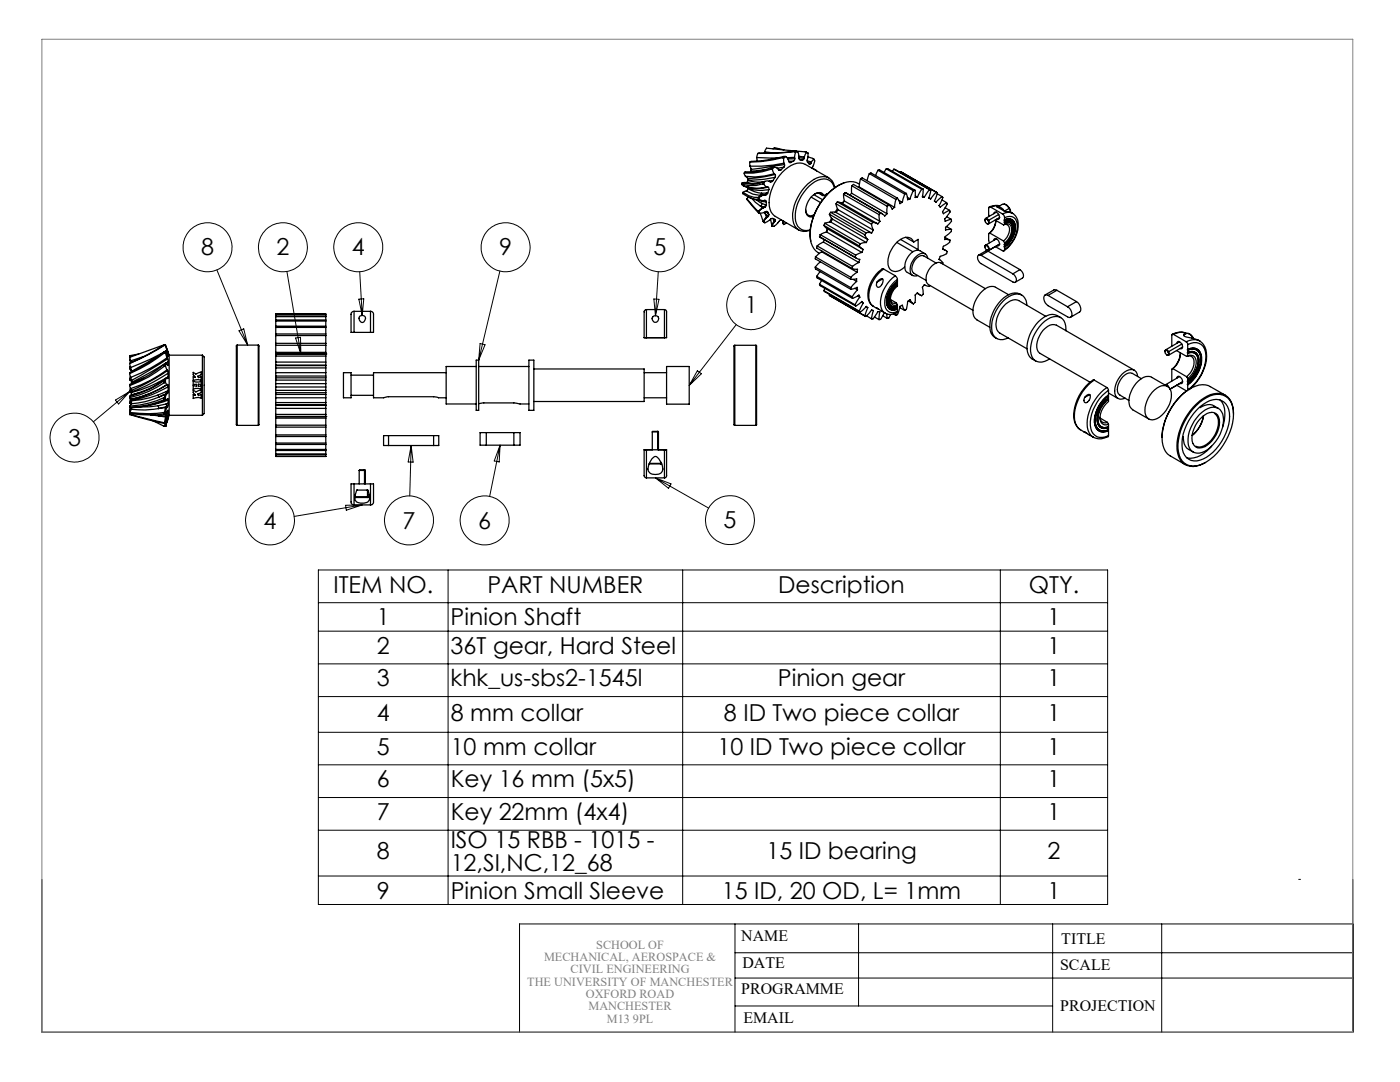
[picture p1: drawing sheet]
<svg xmlns="http://www.w3.org/2000/svg" width="279mm" height="216mm" viewBox="0 0 279 216" stroke-linecap="round" stroke-linejoin="round" font-family="sans-serif">
<g fill="none" stroke="#000" stroke-width=".2">
<path d="M43.3 53.9l6.1 15M57.3 54.2l2.7 16.4M71.6 59.7l1-.1-.3 3.3zM71.8 54.2l.5 8.7M99.8 54.1l-4.3 17.8M130.5 59.7h1l-.7 3.3zM131.4 54.2l-.6 8.8M23 79.8l2.9-1.7-2.2 2.5zM25.9 78.1l-7.3 6.1M47.7 66l.9-.4 .8 3.3zM59 67.5l1-.2v3.3zM95.8 68.5l1 .3-1.3 3.1z"/>
<path d="M139.2 74l.8 .6-2.5 2.3zM146.9 64.8l-9.4 12.1M82.1 88.9l-.3 10.1M82.1 88.9l.3 3.3h-.9zM99.8 88.8l-2.1 10.3M99.8 88.8l-.2 3.4-1-.2zM130.8 95.4l10.6 6M130.8 95.4l3.1 1.2-.5 .8zM63.5 113.7h157.6v66.8h-157.6zM69 100.8h3.3l-3.2 1zM72.3 100.8l-13.6 2.2M89.4 113.7v66.8"/>
<path d="M136.2 113.7v66.8M199.6 113.7v66.8M63.5 125.9h157.6M63.5 132.5h157.6M63.5 139h157.6M63.5 120.3h157.6M63.5 146.1h157.6M63.5 152.6h157.6M63.5 159.1h157.6M8.4 175.5v30.5h261.6v-30.5M63.5 165.7h157.6M63.5 174.8h157.6"/>
<path d="M259.2 175.5h.3M146.7 190.1h123.3M146.7 195.2h123.3M146.7 184.4v21.6M171.3 184.4v16.3M210.1 184.4v21.6M231.8 184.4v21.6M270 184.4h-166.3v21.6M146.7 200.7h63.4"/>
<circle cx="41.4" cy="49.3" r="4.9"/>
<circle cx="56.5" cy="49.3" r="4.9"/>
<circle cx="71.5" cy="49.3" r="4.9"/>
<circle cx="100.9" cy="49.3" r="4.9"/>
<circle cx="131.7" cy="49.3" r="4.9"/>
<circle cx="149.9" cy="60.9" r="4.9"/>
<circle cx="14.9" cy="87.3" r="4.9"/>
<circle cx="53.9" cy="103.8" r="4.9"/>
<circle cx="81.6" cy="103.8" r="4.9"/>
<circle cx="96.7" cy="103.8" r="4.9"/>
<circle cx="145.7" cy="103.8" r="4.9"/>
</g>
<path d="M8.4 7.8h261.6v198.2h-261.6z" fill="none" stroke="#808080" stroke-width=".2"/>
<g fill="none" stroke="#000" stroke-width=".25">
<path d="M148 36.7l.4 .4 1 .3M148.1 36.5l-.1 .2M148.3 38.4l-.1 .1a4.6 4.6 0 0 0 3.1 1.3M148.3 38.4l1.1 .7 1.1 .3h.8M148.5 37.1l1.6 .4 1.5 .1 1.4-.3M148.5 34.5l.3 .7M148.7 36.4a5.6 5.6 0 0 0 3 .1M148.8 35.2l.4 .4M148.8 36.4l-.7 .1M148.8 36.4l1.6 .3M148.9 38.1l-.6 .3M148.9 38.1l1.3 .6 1.5 .3"/>
<path d="M149 39.7l.4-.4a5.9 5.9 0 0 0 2.8 .7M149 39.7l2.3 2.5M149 39.7l2.4 2.8M149.2 35.6l.1 .3M149.2 37.4l.1 .1M149.3 35.9v.1M149.3 37.5a6.8 6.8 0 0 0 4.2 .3M149.3 37.6l1.3 .6 1.4 .4M149.3 37.5v.1M149.3 36l-.2 .3-.3 .1M149.3 37.6l-.1 .3-.3 .2M149.3 36l1.3 .3h1.8"/>
<path d="M149.4 37.4l.3 .1M149.4 37.4l.4 .1M149.5 37.4l.4 .1M149.6 32.3l.1 .9M149.7 33.2l.2 .6M149.9 34.1l-.1 .2M149.9 33.8v.3M150.1 39.6l.6 .8 1.1 .7M151 39.9l1 .7M151 31.4l4.3 .1M151 31.4v.8M151.2 36.6h.1"/>
<path d="M151.2 30.6l-.2 .8M151.3 39.8h.2M151.3 39.4v.4M151.4 39.4h-.1M151.5 39.8l.8 .2h.4l.2 .3M151.6 39.3l-.1 .5M151.6 39.3l-.2 .1M151.7 39h.1M151.8 39h.4M152 38.6l-.1 .2-.2 .2M152.2 36.7l-1.3 .3h-1.4l-1.5-.3M152.2 39l-.8 .4"/>
<path d="M152.2 36.7h.2M152.3 38.9l-.6 .1M152.3 38.9l-.1 .1M152.3 38.9l-.4 .1M152.3 36.3l-.1 .4M152.3 36.3l-1.2 .4h-1.5l-1.5-.2M152.4 36.7l.6 .6M152.5 38.9l-.9 .4M152.5 38.9h-.1M152.6 30.3l.4-.7 7.7 .7M152.6 30.3l-.1 .3M152.6 30.3l1.7 .2"/>
<path d="M152.6 36.2l-.2 .5M152.6 36.2l.6-.1 .6 .2M152.6 36.2l-.3 .1M152.6 33.9l-2.7 .2M153 38.5l-.1 .3-.2 .1M153 38.5h.2M153 38.5l-1 .1M153 37.3l.3 .1M153.2 38.5l-.3 .4h-.4M153.3 37.4l.2 .4M153.3 37.4a7.1 7.1 0 0 1-3.5 .1M153.5 37.8l-.3 .7"/>
<path d="M153.8 36.3h-.2M153.9 33.8l-1.7 .5-1.8 .2h-1.9M153.9 33.8h.2M154 36.1l-.2 .2M154 36.1l-.5 .1M154.1 33.8l.4 .9M154.1 33.4a13.4 13.4 0 0 1-5.4 1l-.2 .1M154.1 33.4l-.2 .4M154.3 36l-.3 .3h-.2M154.3 29.7l.3-.2 1.9 .4M154.3 36l-.3 .1M154.5 34.7l-1.8 .4-2 .2-1.9-.1"/>
<path d="M154.5 34.7l.2 .1M154.5 33.3l-.4 .5M154.5 33.3l.5 .2 .5 .5 .4-.1M154.5 33.3l-.4 .1M154.7 35.4l-.4 .6M154.7 34.8v.6M154.7 35.4l-2.2 .4-3.2 .1M154.7 34.8l-3 .6-2.5 .2M155.9 33.9h-.5M156.2 31.5l-4.3 .7-2.3 .1M156.2 31.5h.2M156.4 31.5l.1 1.1"/>
<path d="M156.4 33.4l-.5 .5M156.4 31.2a37.1 37.1 0 0 1-6.7 1.1h-.1M156.4 31.2l-.2 .3M156.4 31.2h.4M156.4 33.4l-1.3 .1M156.5 32.6l-4.5 .6h-2.3M156.5 32.6l.1 .2M156.6 32.8l-.2 .6M156.6 32.8l-6.7 1M156.8 31.2l-.4 .3M156.8 31.2l.4 .4 .2 .7 .4 .1M157.4 32.2h1"/>
<path d="M157.6 32.4h.2M158.4 32.2l-.6 .2M158.6 30.3l-7.4 .3M158.6 31.4v.3M158.6 30.3h.2M158.6 31.4l-1.5 .1M158.6 31.7l-.2 .5M158.6 31.7h-1.4M158.8 30.3l-.2 1.1M158.8 30.2l-2.3 .2-5.3 .2M158.8 30.2l-.2 .1M158.8 30.2l.4 .1"/>
<path d="M159.2 30.3h-.4M159.2 30.3l.2 .9M159.4 31.5a.48 .48 0 0 0 .6 .4h.2M159.4 31.2v.3M159.4 31.2l1.1 .1M159.4 31.5l1.1 .1M159.6 31.8l.6 .1M160.5 31.6l-.3 .3M160.5 31.3v.3M160.7 30.3l.6 .3M160.7 30.3l.2 .1M160.9 30.4l-.4 .9"/>
<path d="M160.9 30.4l.4 .2M161.1 32.1l.8 .2M161.2 32.4l.6 .2M161.2 31.3l1.2 .4M161.3 30.6l-.1 1a.62 .62 0 0 0 .1 .9l.3 .3 .2-.2M161.9 39.3l1.9 1.1M161.9 32.3l-.1 .3M162.1 33.5l.9 .6M162.4 31.7l-.5 .6M162.4 31.7l.1 .2a1.01 1.01 0 0 1-.2 1.2l-.2 .5M162.4 38.8l1.8 1.1M162.6 38.7a1.08 1.08 0 0 1 1.6 .3"/>
<path d="M163.3 38.5l.9 .5M164.2 39h.2M164.4 39a1.22 1.22 0 0 0-2-.2 3.9 3.9 0 0 0-1.5 3.8 1.01 1.01 0 0 0 1.4 .6M165 38.9v-.2l-.6 .3M165.4 35.5l-4.7-2.7a3.2 3.2 0 0 0-3.4 .6 8.7 8.7 0 0 0-3.6 8.3 2.51 2.51 0 0 0 1 1.5l4.7 2.7M166.5 37.5a2.22 2.22 0 0 0-3.2-1.6 8.3 8.3 0 0 0-4.5 8.2 2.14 2.14 0 0 0 2.9 1.8M166.6 37.5a2.43 2.43 0 0 0-3.5-2 9 9 0 0 0-4.8 8.5 2.34 2.34 0 0 0 3.4 1.9M168.3 38.8l.2 1.3M168.3 38.8l7.1 4M168.4 36.5a11.4 11.4 0 0 0-6.6 11.6M168.7 38.4l-.4 .4M168.7 38.4l7.4 4.3"/>
<path d="M168.7 38.4l7 4.1M170 38.6l-.4 .3M170 38.6l7 4.1M170 37.1l.3-.3 7.1 4.1M170 37.1v1.5M170 37.1l7.1 4.1M171.5 37.3l-.2 .1M171.5 37.3l7 4.1M171.5 36.7a4 4 0 0 0-4.6 .6 12.3 12.3 0 0 0-5.2 10.4 3.5 3.5 0 0 0 1.8 2.9M171.7 35.7l-.2 1.6M171.7 35.7l.3-.2 7.1 4M171.7 35.7l7.1 4.1"/>
<path d="M173.5 34.6l-.5 1.5M173.5 34.6l.3-.1 7.1 4.1M173.5 34.6l7.1 4.1M175.2 34l-.5 1M175.2 34l.3-.1 7.1 4.1M175.2 34l7.1 4.1M176.9 33.7l-.5 .7M176.9 33.7h.3l7.1 4M176.9 33.7l7 4M178.4 33.8l-.3 .4M178.4 33.8l7.3 4.1M178.4 33.8l7.1 4.1"/>
<path d="M178.8 39.8l-.3 1.6M179.1 39.5l.5 1.1 .5-.2M179.1 39.5l-.3 .3M179.4 40l.7 .4M179.8 34.3h.1M179.8 34.3l7.2 4.1M179.8 34.3l-.2 .1M180.6 38.7l-.5 1.7M180.9 38.6l-.3 .1M180.9 38.6l.3 1.3 .4-.2M181.1 39.4l.5 .3M182.3 38.1l-.7 1.6"/>
<path d="M182.6 38l-.3 .1M182.6 38v1.4l.5-.1M182.7 39.1l.4 .2M183.9 37.7l-.8 1.6M183.9 37.7h.4M184.1 39.1l.4 .2M184.3 37.7l-.2 1.6h.4M185.4 39.5l.3 .2M185.5 37.9l-1 1.4M185.5 37.9h.2M185.7 37.9l-.4 1.6 .4 .2M187 38.7l1 .5"/>
<path d="M188 39.2l-1.2 1.2-.3-.2 .6-1.7-.3-.2-1.1 1.4M188 39.2a.5 .5 0 0 1-.1 .8l-.5 1 .2 .3 1.3-.9M188 39.9l.9 .5M151.3 42.2l.1 .3M151.4 42.2h-.1M151.4 42.5l.2 .1M151.5 42.1l.1 .5M151.5 42.1l-.1 .1M151.6 40l1.3 .3M151.7 42.5l.6 1.7M151.8 41.1l.4 .4M151.8 41.1l.7 .2"/>
<path d="M152 40.6v.3l-.2 .2M152 40.6l.7 .3M152.2 41.5l-.8 .7M152.2 41.5h.1M152.3 41.5l-.8 .6M152.3 44.2h.1M152.3 44.2l.3 .2M152.4 44.2l.2 .2M152.5 42.4l-.9 .2M152.5 41.3l.1 .1M152.5 41.3l-.3 .2M152.5 42.4l.2 .2"/>
<path d="M152.6 41.4l-.3 .1M152.7 42.6l.3 .7M152.7 42.6l.5 .6M152.7 40.9l.1 .2-.3 .2M152.7 40.9h.2M152.8 42.2l-.1 .4M152.9 42.2v.1M152.9 40.9l-.3 .5M152.9 40.3v.6M153 43.3l-.7 .9M153 43.3v.1M153 42.3l.3 .3"/>
<path d="M153 43.4l-.6 .8M153 42.2l.2 .1M153.2 42.3l.2 .5M153.2 42.3l-.3-.1-.4 .2M153.2 43.2h.1M153.2 43.2l-.2 .1M153.3 42.6l.1 .4-.2 .2M153.3 43.2l-.3 .2M153.3 42.6l.1 .2M153.4 42.8l-.1 .4M153.8 43.7l.3-.1 .3 .1a.27 .27 0 0 1 .3 .2 .27 .27 0 0 1 0 .3M153.8 43.7l-1.2 .7"/>
<path d="M153.8 43.7l.3 1.4M154.1 45.1v.1M154.3 43.6l.1 .6M154.4 44.4l-.3 .8M154.4 44.2l-.3 .9M154.4 44.2v.2M154.4 43.7l.2 .3M154.6 44l.1 .2M154.6 44l-.2 .2M154.7 44.2l-.3 .2M154.7 43.8l-.1 .2M156 43.9l-.4 .1-1.1 1.2h-.4"/>
<path d="M156.2 44.1l.2 .7M156.2 44l.2 .6M156.4 44.1v.5M156.4 44.7v.1M156.4 44.2v.6M156.4 44.2h.1M156.5 44.2h-.1M156.9 44.4l-.5 .4M160.8 41.9a1.05 1.05 0 0 0 .5 1 1.05 1.05 0 0 0 1.2 0M162.7 53.3v.4l7.1 4M162.7 53.3l7.1 4.1M162.7 51.3v.3l7.1 4.1"/>
<path d="M162.7 51.3l7.1 4.1M163 55.1l.1 .4 7 4M163 55.1l7.1 4.1M163.1 49.1l-.1 .4 7.1 4.1M163.1 49.1l7 4.1M163.5 47.2l.4 .2M163.5 56.7l.2 .3 7.1 4.1M163.5 47.2l7.4 4.3M163.5 56.7l7.1 4.1M163.7 54.2l-.7 .9M163.7 46.8l-.2 .4M163.7 46.8l7.1 4.1"/>
<path d="M163.7 52.2l-1 1.1M164 50.2l-1.3 1.1M164 56l-.5 .7M164 50.2l7.1 4.1M164 50.1v.1M164.3 48.3l-1.2 .8M164.3 48.3l7.1 4.1M164.4 45l.7 .6 7.1 4.1M164.4 58l7.3 4.3M164.4 45l7.1 4.1M164.4 58l7.1 4.1M164.5 47.8l-.2 .5"/>
<path d="M164.6 44.6l-.2 .4M164.6 57.5l-.2 .5M164.6 44.6l7.1 4M165 46.3l-1.3 .5M165 46.3l7 4.1M165.1 45.6l-.2 .7M165.2 45.7l-.2 .6M165.5 42.8l.6 .9M165.5 58.9l.1 .1M165.5 58.9l7.2 4.2M165.5 42.8l7.1 4M165.6 58.8l-.1 .1"/>
<path d="M165.8 42.4l-.3 .4M165.8 42.4h1.1M165.8 42.4l7 4.1M165.8 44.3l-1.2 .3M165.8 44.3l7.1 4.1M165.9 43.5l-.3 .8M166.1 43.7l-.3 .6M166.1 43.7l-.1 .2M166.1 43.7l7.1 4.1M166.9 40.7l.4 1.1M166.9 40.7l7 4M166.9 42.4l7.1 4.1"/>
<path d="M167 42.2l-.1 .2M167.1 40.3l-.2 .4M167.1 40.3l.9 .2 7.1 4.1M167.1 40.3l7.1 4.1M167.1 41.6l-.4 .7M167.3 41.8l-.4 .6M167.3 41.8l7 4.1M168.5 40.1l-.4 .5M168.5 40.1l-.5 .5M168.5 40.1l7.1 4.1M169.8 57.4v.3M169.8 55.7l1.2-.1v.6"/>
<path d="M169.8 57.7l1.3-.4v.5M169.8 55.4v.3M170.1 59.2v.3M170.1 53.6l1 .1v.6M170.1 53.2v.4M170.3 55.7l.7 .5M170.6 57.5l.5 .3M170.8 50.9l-.1 .1a.3 .3 0 0 0 0 .4 .3 .3 0 0 0 .3 .1l.6 .3-.2 .6M171 56.2l-1.2 1.2M171.1 54.3l-1.3 1.1M171.1 57.8l-1 1.4M171.1 59.1l.5 .2"/>
<path d="M171.4 52.4l-1.3 .8M171.5 49.1l.2 .3a.5 .5 0 0 1 .5 .7l-.2 .3M171.6 59.3l-1 1.5M171.6 59.3l-.2-.4-1.3 .6M171.7 48.6l-.2 .5M172 50.4l-1.2 .5M172.6 46.8l.6 1M172.8 46.5l-.2 .3M172.8 46.5h1.2M172.9 48.4l-1.2 .2M173.2 47.8l-.3 .6M173.9 44.7l.4 1.2"/>
<path d="M174.2 44.4l-.3 .3M174.3 45.9l-.3 .6M175.3 56l.5-.4 .3 .1a1.24 1.24 0 0 1-1 1.6l-.2-.5zM175.4 42.8l.2 1.4M175.6 44.2l-.2 .2a.39 .39 0 0 1-.3 .3 .39 .39 0 0 1-.4-.2l-.5-.1M175.7 42.5l-.3 .3M175.7 42.5l.9 .6 .4-.4M176 53.7h.4M176.1 53.6a6.5 6.5 0 0 0-2.8 6.1 2.17 2.17 0 0 0 1 1.4M176.1 55.7l-1.1 .6M176.4 53.7a6.6 6.6 0 0 0-2.9 6.3l.2 .5 .6 .6M176.4 53.7l2.3 1.3"/>
<path d="M177.1 41.2l-.1 1.5M177.4 40.9l-.3 .3M177.4 40.9l.6 .8 .5-.3M177.7 59.7a.79 .79 0 0 0 1.2 .7M177.7 59.8l1.2 .6M178.7 55l.4 .8M178.7 55a6.6 6.6 0 0 0-2.9 6.3l.5 .9 .4 .3M179 48.4l3.2 1.8M179 56.3h.1M179 56.7l.1 .1M179.1 56.2a4.8 4.8 0 0 0-2.1 4.7 1.33 1.33 0 0 0 2.1 .7M179.1 56.3a4.4 4.4 0 0 0-1.9 4.8 1.27 1.27 0 0 0 1.9 .4v.1"/>
<path d="M179.1 56.8a3.8 3.8 0 0 0-1.6 3.8 1 1 0 0 0 1.1 .6M179.1 56.3v.1M179.1 56.8h.1M179.1 55.8a5.6 5.6 0 0 0-2.4 5.7 1.57 1.57 0 0 0 2.4 .6M179.1 55.8v.4a5 5 0 0 0-2.1 4.8 1.35 1.35 0 0 0 2.1 .7M179.1 56.4a4.5 4.5 0 0 0-1.8 4.7 1.31 1.31 0 0 0 1.8 .4v-.2M179.1 56.4v.2a3.8 3.8 0 0 0-1.5 4.5 1.27 1.27 0 0 0 1.5 .2M179.1 56.8a3.8 3.8 0 0 0-1.5 3.8 1.05 1.05 0 0 0 1.5 .5v-.3M179.1 56.8v.3a3.2 3.2 0 0 0-1.2 3.4 .88 .88 0 0 0 1.2 .3M179.7 47.8l3.5 2M180.7 47.3l1.7 1M182.4 48.3a1.62 1.62 0 0 0-2.8-.5 5.3 5.3 0 0 0-2.2 5.5 1.64 1.64 0 0 0 2.7 .3l.5-.3"/>
<path d="M182.4 48.3l.8-.5v2M183 58.5l.6 .3M183.2 49.8l-.1 .1M184.5 56.8l1 .3 .1-.1M184.5 56.8l-.2 .2a.63 .63 0 0 0-.1 1v.1a.55 .55 0 0 1-.4 .8l-.4-.2a.36 .36 0 0 0-.4-.2 .36 .36 0 0 0-.3 .3v.8a.88 .88 0 0 1-.4 1M184.5 56.8l.1 .1M184.6 50.7a2.09 2.09 0 0 0-3.5 .7 2.14 2.14 0 0 0 1 3.6M185.1 51.5a1.07 1.07 0 0 0-.7-1 1.07 1.07 0 0 0-1.1 .3 3.3 3.3 0 0 0-1.4 4 1.1 1.1 0 0 0 1.2 .2M186.8 52.5l-2.4-1.4a1.92 1.92 0 0 0-2.2 1.6 1.51 1.51 0 0 0 .2 1.8l2.4 1.5M187.4 51.8l.4 .2a.38 .38 0 0 1 .3 .6M187.4 51.8h.1M188.1 49.6l.6 .4"/>
<path d="M188.6 47.4l1 .5M188.6 41.5l.9 .5M188.9 45.2l1 .6M188.9 40.4v.1a.51 .51 0 0 1-.2 .8l-.2 .4a.64 .64 0 0 0-.2 1l1.2-.7M188.9 43.3l1 .5M189.5 42v.1a.59 .59 0 0 1-.3 .7l-.2 .4a.74 .74 0 0 0-.4 1l1.3-.4M189.6 47.9v.2a.64 .64 0 0 1-.5 .6l-.4 .2a.81 .81 0 0 0-.6 .8l.4 .1a.46 .46 0 0 1 .5 .6 .62 .62 0 0 1-.7 .5l-.2 .1a.78 .78 0 0 0-.7 .8M189.9 43.8v.1a.53 .53 0 0 1-.4 .7l-.3 .3a.84 .84 0 0 0-.5 1l1.2-.1M189.9 45.8v.1a.6 .6 0 0 1-.5 .7l-.8 .6-.1 .6 1.1 .1M195.8 50.9h-.5a1.16 1.16 0 0 0 .5 1.7l6.3 3.7h.5a1.13 1.13 0 0 0-.5-1.7M195.8 50.9l6.3 3.7M196.6 44v-.3l.2-.1 .5 .4"/>
<path d="M196.6 49a.59 .59 0 0 1 .6 .9M196.6 49a.59 .59 0 0 0 .6 .9M196.7 43.7a.54 .54 0 0 1 .5 .3 .54 .54 0 0 1-.1 .7l-.5-.6zM196.7 48.9a.7 .7 0 0 1 .6 1.1M196.7 48.9l-.1 .4M196.7 57.6l-8.9-5.1a1.77 1.77 0 0 0-2.1 .9 2.87 2.87 0 0 0-.6 3.2l9.1 5.3M196.7 48.9l-.1 .1M196.9 49.9l.4 .1M197.2 50.1h-.5l-1.4 .8M197.2 50.1l-1.4 .8M197.2 50.1l6.4 3.7M197.2 49.9l.1 .1"/>
<path d="M197.3 44l.1 .6-.2 .1-.3-.1M197.3 46.6v1.3l.2 .5M197.3 44h-.1M197.4 41.3l.3-.1a2.8 2.8 0 0 1 1.8-.1 2.36 2.36 0 0 0-1.8 .2M197.5 46.5l2.8 1.6M197.5 46.5l-.2 .1M197.7 41.3h-.3l-.1 .3v1.3l.1 .2M197.7 41.3l2.4 1.4M198.3 42.7l.2-.4a.93 .93 0 0 1 .8 1.4h-.4M198.3 48l.2-.4a1.01 1.01 0 0 1 1 1.1M198.6 43.9l1.7 1M198.6 49.2l1.6 .9 .3-.3"/>
<path d="M198.7 44l-.1 .9a3 3 0 0 1-1.1 1.6M198.7 44.1v.3a3.6 3.6 0 0 1-1.4 2.2M198.9 42.3l-2.2 1.3M198.9 47.7l-2.2 1.2M199.1 41.3a1.26 1.26 0 0 1 1.3 .8M199.1 41.3l.9-.5a1.13 1.13 0 0 1 1.4 .8M199.1 41.3l1.3 .8M199.3 42.8l-2 1.2M199.4 41.2l-.4 .1h.1M199.5 48.7l-.2 .3h-.4M199.5 43.4l-2.2 1.3M199.5 48.7l-2.2 1.3"/>
<path d="M200.1 42.7a2.05 2.05 0 0 1 2.1 0 2.05 2.05 0 0 1 1 1.9 6.6 6.6 0 0 1-2.9 5.5M200.1 42.7l.3 .3 .1 .4M200.3 44.9a.89 .89 0 0 1 1 .1 .89 .89 0 0 1 .2 1l-.1 .5a3 3 0 0 1-1.1 1.6M200.3 48.1l.2 .4M200.4 40.7h.1a1.39 1.39 0 0 1 1 .9M200.4 43.9v.1M200.4 44.3v.1M200.4 42.1l1.6 .4M200.4 43.9a1.38 1.38 0 0 1 2.2 1.2 5.1 5.1 0 0 1-2.2 4.2M200.4 49.2v.1M200.4 44a1.37 1.37 0 0 1 1.5 0 1.37 1.37 0 0 1 .6 1.4 5.2 5.2 0 0 1-2.1 3.8M200.4 48.8v.1"/>
<path d="M200.4 44.4a1.05 1.05 0 0 1 1.6 .5M200.4 43.9h.1M200.4 44l.1 .1M200.4 44.3h.1M200.4 44.4h.1M200.4 49.3l.1 .1M200.4 48.9h.1M200.4 48.8h.1M200.5 43.4a1.64 1.64 0 0 1 1.8 0 1.64 1.64 0 0 1 .7 1.7 5.9 5.9 0 0 1-2.5 4.7M200.5 43.9a1.47 1.47 0 0 1 1.7 .1 1.47 1.47 0 0 1 .4 1.6 5.4 5.4 0 0 1-2.1 3.8M200.5 44.1a1.31 1.31 0 0 1 1.5 0 1.31 1.31 0 0 1 .5 1.3 4.8 4.8 0 0 1-2 3.7M200.5 44.3a1.25 1.25 0 0 1 1.4 .1 1.25 1.25 0 0 1 .4 1.4 4.4 4.4 0 0 1-1.8 3.1"/>
<path d="M200.5 44.4a1.17 1.17 0 0 1 1.3 .2 1.17 1.17 0 0 1 .3 1.3l-.1 .5a4.1 4.1 0 0 1-1.5 2.4M200.5 44.7a.96 .96 0 0 1 1 .1 .96 .96 0 0 1 .4 1 3.5 3.5 0 0 1-1.4 2.7M200.5 43.4v.5M200.5 44.1v.2M200.5 44.4v.3M200.5 48.5v.3M200.5 48.9v.2M200.5 49.4v.4M200.5 44.7l-.2 .2M200.5 49.1l-.1 .1M200.9 44.1a1.24 1.24 0 0 1 1.3 1.7 4.4 4.4 0 0 1-1.8 3.1M201.3 58.8l-2.6-1.5a2.19 2.19 0 0 0-2.6 .7 5.3 5.3 0 0 0-1.8 5.1l.6 .7 2.6 1.5"/>
<path d="M201.4 41.6l.3 .8M201.4 41.6l-1 .5M201.5 41.6l.3 .8M201.5 41.6h-.1M202 42.5l.1 .1M202.4 44.6h.1M203.6 53.8a1.16 1.16 0 0 1 .4 1.7l-1.4 .8M203.6 53.8l-1.5 .8M203.9 58.9a2.76 2.76 0 0 0-3.6 .5 7.5 7.5 0 0 0-2.7 6.6 2.23 2.23 0 0 0 1.3 1.6M209.2 58.9l-.6-.1a1.42 1.42 0 0 0 .6 2.2l3.8 2.2 .6 .1a1.37 1.37 0 0 0-.6-2.1M209.2 58.9l3.8 2.3M210.9 57.9l-.5-.1-1.9 1.1"/>
<path d="M210.9 57.9l-1.7 1M210.9 57.9l3.9 2.3M25.9 79.3l.2 .4M25.9 76.9l.2 .6M25.9 74.5l.2 .8M25.9 72.5l.2 .8M25.9 71l.1 .3M25.9 71.7l.2 .7M25.9 71.7l.2 .2M25.9 71.7h.1M25.9 79.1v.2M25.9 78.3l.3 .1"/>
<path d="M26 73.2h.1M26 73.2a.69 .69 0 0 0 .2 .9M26 79.7l-.1 .7M26 77.4l-.1 .9M26.1 75.1a.45 .45 0 0 0-.2 .4 .45 .45 0 0 0 .3 .4M26.1 75.9l.1 .1M26.1 75.3l.1 .6M26.1 77.5l.1 .4M26.1 79.7h.1M26.1 72l.1 .3M26.2 78.8l-.3 .3M26.2 79.9l-.3 .5"/>
<path d="M26.2 75.9v.1M26.2 78l-.3 .3M26.2 79.9v.1M26.2 78l.1 .1M26.2 79.7v.2M26.2 78.2v.1M26.2 78.3v.5M26.2 76.3v.1M26.2 77.9v.3M26.2 80v.6M26.2 75.9v.4M26.2 79.8v.1"/>
<path d="M26.2 76.4v.2M26.2 79.7h.1M26.2 78h.1M27.7 70.6l-1.8 .4M27.8 78.4l-1.6 .4M28.5 71.2l-2.4 .8M28.6 75.5l-2.4 .9M31.2 71.3l-5 2.8-.1-.8M31.6 78.8v.5M31.6 76.3l-3.5 1.5-1.9 .5M31.6 78.8l-3.5 1-1.9 .2M31.6 76.3v.3"/>
<path d="M31.6 79.3l-.9 .3a15.8 15.8 0 0 1-4.5 1M32.5 70.4l-2.4 1.2-4 1.7M32.5 78.9l-.9 .4M32.7 76a20.3 20.3 0 0 1-6.8 3.1M32.7 76l.1 .4M32.7 79.3a18.7 18.7 0 0 1-6.8 1.7M32.7 79.3l.1 .5M32.7 72.7a26.1 26.1 0 0 1-6.8 4.1v.1M32.7 72.7l.1 .4M32.7 70.2a32.4 32.4 0 0 1-6.8 4.2v.1M32.7 70.2l.1 .2M32.7 68.9l-3 1.7-3.8 1.9"/>
<path d="M32.7 68.9h.1M32.8 76.4a19.6 19.6 0 0 1-6.9 2.9M32.8 79.8a19.8 19.8 0 0 1-6.9 1.5M32.8 73.1a23.4 23.4 0 0 1-6.9 3.8M32.8 70.4a30.6 30.6 0 0 1-6.9 4.1M32.8 68.9a48.3 48.3 0 0 1-6.9 3.6M32.8 68.9h.2M32.8 75.9l-.1 .1M32.8 79.3h-.1M33 68.8l-7.1 2.5 .2 .7M33 75.7l-.2 .2M33 76.3l.3 .4"/>
<path d="M33 75.7v.6M33 79.7h.3M33 79.1v.6M33 73l.3 .8M33 72.5v.5M33 72.5l.5 .4v-.2M33 70.4l.3 1M33 70.1v.3M33 70.1l.5 .9M33 68.9l.3 1M33 68.8v.1M33 68.8l.5 1.5"/>
<path d="M33 72.5l-.3 .2M33 70.1l-.3 .1M33 68.8l-.3 .1M33 76.3l-.2 .1M33 79.1l-.2 .2M33 79.7l-.2 .1M33 73l-.2 .1M33 70.4h-.2M33.2 78.1v.5M33.2 75.4v.1M33.2 75.4l-1.6 .9M33.2 78.1l-1.6 .7"/>
<path d="M33.2 75.5a19.1 19.1 0 0 1-7 3.3M33.3 79.7a19.3 19.3 0 0 1-7.4 1.6M33.3 79.7l.2-.1v.2M33.3 76.7a20.5 20.5 0 0 1-7.2 3M33.3 78.5l-.3 .6M33.3 73.8a24 24 0 0 1-7.2 3.7M33.3 71.4a34.7 34.7 0 0 1-7.2 3.9M33.3 76.7h.1M33.3 73.8l.1 .1M33.3 71.4l.1 .2M33.3 69.9l.1 .3M33.3 78.5l-1.7 .8"/>
<path d="M33.3 69.9l-.2 .2M33.4 76.7l.1 .5M33.4 73.9l.1 .6M33.4 71.6l.1 .6M33.4 70.2l.1 .5M33.4 78.5a.8 .8 0 0 0-.6 .8M33.4 76.7a22.4 22.4 0 0 1-7.2 3M33.4 73.9l-3.5 2.2-3.7 1.8M33.4 71.6l-7.2 4.3M33.4 78.5h-.1M33.4 70.2l-.2 .1M33.5 75.2v.3h-.3l-.2 .2"/>
<path d="M33.5 79.8v.7M33.5 77.9l-.1 .6M33.5 77.2v.7M33.5 74.5v.7M33.5 72.2v.5M33.5 70.7v.3M33.5 77.2l-.8 .4a21.4 21.4 0 0 1-6.5 2.3M33.5 74.5l-4.2 2.4-3.1 1.3M33.5 72.2l-3.2 1.9-4.1 2.2M33.5 79.8l-3.5 1M33.5 70.3l.3 .6M33.5 70.3h.1"/>
<path d="M33.5 75.2l-.3 .2M33.5 77.9l-.3 .2M33.5 72.7l-.1 .1M33.5 70.7l-.1 .1M33.5 71h.1M33.8 70.9v12M33.8 70.9h6.6M38.6 77.9l.5 .3 1-.4v.6l-.7 .2 .2 .3 .5-.2v.7l-.5-.1-1 .2v-.8l.4 .2-.4-.5zM38.6 76.1l.5 .1 1-.1v.7l-.5-.1v.3l.5-.1v.7l-1.1-.1-.4 .2v-.8l.6 .2v-.4l-.6 .1zM38.6 74.3l.5 .3 1-.4v.6l-.7 .3 .2 .3 .5-.3v.8l-.6-.2-.9 .3v-.8l.4 .1-.4-.5zM40.4 70.9v12M40.4 70.9l.3 .3v11.3l-.3 .4"/>
<path d="M47.3 68.9l-.1 .1v15.7l.1 .2M47.3 68.9v16M47.3 68.9h4.2M51.5 68.9l.2 .1v15.8l-.2 .1M51.5 68.9v16M55 77.2v.7M55 77.9v.5M55 75.8v.8M55 75.4v.4M55 78.4v.3M55 75v.4M55 79.4v.9"/>
<path d="M55 73.4v1M55 73v.4M55 72.8v.2M55 71v1.2M55 70.6v.4M55 70.6h.1M55 76.6v.6M55 78.7v.7M55 74.4v.6M55 72.2v.6M55 68.9v1.4M55 68.9v-.4h10v.4"/>
<path d="M55 70.3v.3M55 67v1.5M55 66.6v.4M55 65.3v1.3M55 65.1v.2M55 64.1v1M55 63.9v.2M55 63.2v.7M55 63v.2M55 62.7v.3M55 62.7h.1M55 68.9h10"/>
<path d="M55 72.8h10M55 70.6h10M55 79.4h10M55 74.4h10M55 77.2h10M55 77.9h10M55 78.4h10M55 76.6h10M55 75.8h10M55 75.4h10M55 78.7h10M55 75h10"/>
<path d="M55 73.4h10M55 73h10M55 72.2h10M55 71h10M55 70.3h10M55 67h10M55 66.6h10M55 65.3h10M55 65.1h10M55 64.1h10M55 63.9h10M55 63.2h10"/>
<path d="M55 63h10M55 62.7h10M65 77.2v.7M65 77.9v.5M65 75.8v.8M65 75.4v.4M65 78.4v.3M65 75v.4M65 79.4v.9M65 73.4v1M65 73v.4M65 72.8v.2"/>
<path d="M65 71v1.2M65 70.6v.4M65 70.6h.1M65 76.6v.6M65 78.7v.7M65 74.4v.6M65 72.2v.6M65 68.9v1.4M65 70.3v.3M65 67v1.5M65 66.6v.4M65 65.3v1.3"/>
<path d="M65 65.1v.2M65 64.1v1M65 63.9v.2M65 63.2v.7M65 63v.2M65 62.7v.3M65 62.7h.1M68.5 74.4h1.6v5h-1.6zM70.1 78.9h4.4M70.1 74.9h4.4M70.7 62.1a.62 .62 0 0 0-.6 .9v3.3h.6M70.7 62.1v4.2"/>
<path d="M70.7 62.1h3.2M70.7 66.3h3.2M73.9 62.1a.78 .78 0 0 1 .6 1.2v3h-.6M73.9 62.1v4.2M89 74.4h-14.5v5h2.1l.8-.2h9.1l1 .2h1.5M95 71.9h.5v10h-.5zM95 73.1h-6v7.5h6M95.5 73.1h10.1M105.6 71.9h.9v10h-.9zM106.5 73.6h22.1v6.5h-22.1M128.6 79.4h4.4M128.6 74.4h4.4"/>
<path d="M128.6 67.4h4.2M129 61.8l-.4 .4v5.2M129 61.8v5.6h-.4M129 61.8h3.6M132.6 61.8l.3 .1 .1 .3v5.2h-.4zM133 73.1h4.5v7.5h-4.5zM146.6 68.9l-.1 .1v15.8l.1 .1M146.6 68.9v16M146.6 68.9h4.2M150.8 68.9l.2 .1v15.8l-.2 .1M150.8 68.9v16M170.6 60.8l.2 .3"/>
<path d="M171.5 62.1l.2 .2M171.9 60.3l.4 .2M172.3 60.5l-.8 1.6M172.3 60.5l-.3-.4-1.2 1M172.8 61.2l.4 .2M173 63l.9 .6M173.2 61.4l-.6 1.6 .2 .1 1.2-1.3 .3 .1-.4 1.7M173.2 61.4l-.3-.3-1.2 1.2M173.9 63.6h.3l1-1.4h.2h.2l-.2 1.6M174.3 61.1l.7 .5M174.5 63.3l.9 .5M175 61.6l.4 .1"/>
<path d="M175 61.6l-.1-.1 1.7 1M175.1 61.5l-.1 .1M176.2 63l.9 .5M176.5 62.4l-.6 1.2-.5 .2M177 62.7l.1 .8M177.4 60.7a1.1 1.1 0 0 0 1.7 .5M177.7 62.8l-.3 .7h-.3M178.3 62.7l.5 .2M178.5 61.7h.1M178.6 62.5l.2 .4M178.9 60.4l.2 .4M179 62.4a2.26 2.26 0 0 1-2.3 .1"/>
<path d="M179.1 61.1v.1M179.1 61.6v.1M179.1 61.2v.1M179.1 62.1l-.1 .3M179.1 61.7v.4M179.6 61.4l1 .5M180.6 61.9l-.4-.7a.25 .25 0 0 0-.2-.2 .25 .25 0 0 0-.3 .1l-.5 1.5-.4 .3M181.3 60l1 .6M182.3 60.6l-.5-.6a.3 .3 0 0 0-.4-.1 .3 .3 0 0 0-.2 .2l-.2 1a.79 .79 0 0 1-.4 .8M205 60.9a2.07 2.07 0 0 0-1-1.9 2.07 2.07 0 0 0-2.1-.1 7.4 7.4 0 0 0-3.9 7.3 2.03 2.03 0 0 0 3.2 1.2M208.7 63.1l-5.4-3.1a3.1 3.1 0 0 0-3.5 1.7 4.2 4.2 0 0 0-.6 4.4l5.8 3.5M211.7 63.4a2.8 2.8 0 0 0-3.9 .3 7.3 7.3 0 0 0-2.7 6.6 2.4 2.4 0 0 0 1.6 1.7"/>
<path d="M212.7 66v-.3a2.18 2.18 0 0 0-1.1-2.4 2.18 2.18 0 0 0-2.5 .4 7.5 7.5 0 0 0-3.3 7 2.04 2.04 0 0 0 3.3 1.2l.4-.3M214.8 60.2a1.53 1.53 0 0 1 .6 2.1l-1.7 1M214.8 60.2l-1.8 1M216.7 79.1l.5-.4h.3a1.14 1.14 0 0 1-1 1.6l-.2-.4zM217.5 78.7l-1 .6M218.2 75.8h.2M218.2 75.8a8.6 8.6 0 0 0-3.8 8.2 2.72 2.72 0 0 0 1.1 1.7M218.4 75.8a9.2 9.2 0 0 0-3.9 7.9 2.99 2.99 0 0 0 2 2.6M218.4 75.8l2.5 1.5M220.9 77.3l.3 .6M220.9 77.3a8.8 8.8 0 0 0-3.8 8.5 2.26 2.26 0 0 0 1.1 1.4M221.2 78.9v.1"/>
<path d="M221.2 79.5v.1M221.2 78.8a6.5 6.5 0 0 0-2.7 6 1.74 1.74 0 0 0 2.7 1.1M221.2 79a6.3 6.3 0 0 0-2.6 5.5 1.66 1.66 0 0 0 2.6 1.3v.1M221.2 79.5a5.2 5.2 0 0 0-2.2 5 1.44 1.44 0 0 0 2.2 .8M221.2 79.6a4.6 4.6 0 0 0-1.9 5.1 1.41 1.41 0 0 0 1.9 .5v.1M221.2 79h.1M221.2 79.6v.1M221.2 77.9a8.5 8.5 0 0 0-3.5 7.6 2.22 2.22 0 0 0 3.5 1.4M221.2 77.9v.9a6.4 6.4 0 0 0-2.7 6.1 1.71 1.71 0 0 0 2.7 1M221.2 79a5.8 5.8 0 0 0-2.4 6 1.64 1.64 0 0 0 2.4 .8v-.5M221.2 79v.5a5.3 5.3 0 0 0-2.1 5 1.43 1.43 0 0 0 2.1 .8M221.2 79.7a4.9 4.9 0 0 0-2 4.6 1.35 1.35 0 0 0 2 .9v-.5"/>
<path d="M221.2 79.7v.4a4.1 4.1 0 0 0-1.6 4 1.12 1.12 0 0 0 1.6 .6M221.2 78.4l1.9 1.1M226.4 73.9l-15.6-9a3 3 0 0 0-3.3 2.1 2.93 2.93 0 0 0 0 3.4l10.1 5.9M227 75.1a1.35 1.35 0 0 0-.7-1.3 1.35 1.35 0 0 0-1.4 .2 4.6 4.6 0 0 0-2.3 5 1.28 1.28 0 0 0 1.9 .4M227.8 75.6l-1.8-1.1a2 2 0 0 0-2.3 1.2 2.57 2.57 0 0 0-.3 3.1l1.9 1.1M230.4 77.8a2.07 2.07 0 0 1 3-.4 4.2 4.2 0 0 1-.7 4.5l-.4 .5a2.96 2.96 0 0 1-2.8 1.3 1.99 1.99 0 0 1-1-2.4l.2-.6a5.8 5.8 0 0 1 1.7-2.9zM232.5 70.2v-.3l.3-.1 .4 .4M232.6 69.9a.54 .54 0 0 1 .5 .3 .54 .54 0 0 1-.1 .6l-.4-.3-.1-.3zM232.6 76.8l.5 .4M232.6 76.8l.4 .1 .3 .5M232.6 76.8h-.1M233 77.1l-3.2-1.8a2.23 2.23 0 0 0-2.6 .7 5.5 5.5 0 0 0-1.7 5.1l.6 .7 3.2 1.8"/>
<path d="M233.2 70.2l.1 .6-.2 .1-.2-.1M233.2 70.2h-.1M233.9 73.7v2.3M234.1 73.6l2.7 1.6M234.1 73.6l-.2 .1M234.2 66.7h-.2l-.1 .2v2.2M234.2 66.7l2.5 1.5M234.8 70l2 1.1M234.8 76.9l2.1 1.1M234.9 68.5l.2-.3a.95 .95 0 0 1 .8 1.4h-.4M234.9 75.5l.2-.4a1.02 1.02 0 0 1 .9 1.1M235.4 68.2l-2.8 1.6"/>
<path d="M235.4 75.1l-2.8 1.7M235.5 70.4v.3a4 4 0 0 1-1.4 2.9M235.5 70.6v.1a4.7 4.7 0 0 1-1.6 3M235.9 68.7l-2.7 1.5M236 76.2l-.1 .3h-.4M236 69.3l-2.8 1.6M236 76.2l-2.5 1.4M236.5 78.2a12.3 12.3 0 0 0-4.6 9.1M236.7 66.6l-.4 .1-.1 .2 .2 .2 2.2 .6 .8 .3M236.7 66.6a1.15 1.15 0 0 1 1.4 .8M236.7 66.6l-.4 .2M236.7 66.5a3.2 3.2 0 0 0-2.8 .2"/>
<path d="M236.7 68.2l.3 .6M236.8 66.5a2.86 2.86 0 0 0-2.6 .2M236.8 71.1a1.04 1.04 0 0 1 1.1 .1 1.04 1.04 0 0 1 .4 1.1 4 4 0 0 1-1.5 2.9M236.8 75.2l.2 .3M237 69.7v.1M237 70.3v.2M237 69.7a1.75 1.75 0 0 1 1.9 0 1.75 1.75 0 0 1 .8 1.6 6.6 6.6 0 0 1-2.7 5.5M237 69.8a1.77 1.77 0 0 1 2 .1 1.77 1.77 0 0 1 .7 1.8 6.6 6.6 0 0 1-2.7 4.9M237 76.6v.2M237 70.3a1.45 1.45 0 0 1 1.5 0 1.45 1.45 0 0 1 .7 1.4 5.4 5.4 0 0 1-2.2 4.5M237 70.5a1.47 1.47 0 0 1 1.7 .1 1.47 1.47 0 0 1 .4 1.7 5.5 5.5 0 0 1-2.1 3.7M237 76v.2"/>
<path d="M237 69.8v.1M237 70.3h.1M237 70.5h.1M237 76.8h.1M237 76.6h.1M237 76.2h.1M237 76h.1M237 68.8a2.3 2.3 0 0 1 2.5-.2 2.3 2.3 0 0 1 1.2 2.2 8.4 8.4 0 0 1-3.7 7v-1M237 69.7a1.81 1.81 0 0 1 1.9 0 1.81 1.81 0 0 1 .9 1.6 6.6 6.6 0 0 1-2.8 5.5M237 69.9a1.74 1.74 0 0 1 2 0 1.74 1.74 0 0 1 .7 1.9 6.4 6.4 0 0 1-2.7 4.8M237 70.3a1.47 1.47 0 0 1 1.6 0 1.47 1.47 0 0 1 .7 1.4 5.6 5.6 0 0 1-2.3 4.5M237 70.5a1.49 1.49 0 0 1 1.7 .2 1.49 1.49 0 0 1 .4 1.6l-.1 .6a5.5 5.5 0 0 1-2 3.1"/>
<path d="M237 71a1.11 1.11 0 0 1 1.7 1 4.2 4.2 0 0 1-1.7 3.5M237 66.5l.6 .2 .5 .6M237 68.8v.9M237 69.9v.4M237 70.5v.5M237 75.5v.5M237 76.2v.4M237 69.7h.1M237 71l-.2 .1M238.1 67.4v.1M238.1 67.4l-.2 .1M238.1 67.3v.1"/>
<path d="M238.1 67.3l.1 .3M239 71.1v.1M239.4 68a4 4 0 0 1 1.2 4.6 9.8 9.8 0 0 1-3.3 5.2M239.4 68a2.75 2.75 0 0 0-2.7 .2M239.5 70.6v.1M243.5 79.8a3.6 3.6 0 0 1 .9 3.1l-.4 2.3M244.5 78.8l-3-1.6a4.5 4.5 0 0 0-5 1 12.3 12.3 0 0 0-4.5 9.9 3.4 3.4 0 0 0 1.6 2.9l2.9 1.7M25.9 82.7l6.9 1.8M25.9 81v.3M25.9 82.3a23.3 23.3 0 0 0 6.8 0M25.9 82.3v.1a20.8 20.8 0 0 0 6.9 .2M25.9 82.7l6.8 1.6"/>
<path d="M25.9 82.7h.1M25.9 82.7v-.2v.2M25.9 82h.1M25.9 80.4l.3 .2M26 81.4l-.1 .6M26.2 80.6l-.3 .4M26.2 81.7l-.3 .6M26.2 81.7v-.3l-.3 .6M30 82.8l1.6 .2M30.5 84l2.2 1.1M31.6 81v.5M31.6 81l-1.8 .2h-1.9"/>
<path d="M31.6 81.5l-2.6 .3-2.8-.1M31.6 83h1.8M31.6 83l1.5 .2M31.6 82.7v.3M32.7 82.3l.1 .3M32.7 84.3l.1 .2M32.7 85.1h.3M32.8 84.5h.2M32.8 82.2l-.1 .1M32.8 84.3h-.1M32.9 84.5l-.1 .6h-.1M33 85.1h.1"/>
<path d="M33 84.2v.3M33 82.1v.5M33 82.1l-.2 .1M33 82.6h-.2M33 84.2l-.2 .1M33.1 83.2l-.3 1.1M33.1 83.2l.2 .1M33.2 80.6v.5M33.2 80.6l-1.6 .4M33.2 84.1h.1M33.2 81.1l-.2 .4-.2 .7M33.2 81.1l-1.6 .4"/>
<path d="M33.3 84.1l-.3 1M33.3 83.3l-.3 .9M33.3 81.3l-.3 .8M33.3 81.3l-1.7 .2M33.3 83.8h.1M33.4 82h.1M33.4 82l.1-.2v.2M33.4 82l-.4 .6M33.4 83.8l-.1 .3M33.4 83l-.1 .3M33.4 81.1l-.1 .2M33.4 81.1h-.2"/>
<path d="M33.5 83.4h.1M33.5 83.4l-.1 .4M33.5 83.4v-.2l-.5 1.3M33.5 82.4l-.1 .6M33.5 82v.4M33.5 80.5l-.1 .6M33.5 82.4h-.3l.1 .4-.2 .4M33.5 80.5l-.3 .1M33.8 82.9l-.8 2.2M33.8 82.9h6.6M47.3 84.9h4.2M55 80.3v.5"/>
<path d="M55 80.8v.1M55 82.7v.4M55 81.5v1.2M55 83.1h.1M55 80.9v.6M55 83.4v1.4M55 84.8v.4M55 83.1v.3M55 86.8v.3M55 85.2v1.6M55 88.4v.3M55 87.1v1.3"/>
<path d="M55 88.7v1M55 89.7v.2M55 89.9v.7M55 90.6v.1M55 90.7v.4M55 91.1h10M55 84.8h10M55 80.9h10M55 83.1h10M55 80.8h10M55 80.3h10M55 82.7h10"/>
<path d="M55 81.5h10M55 83.4h10M55 85.2h10M55 87.1h10M55 86.8h10M55 88.4h10M55 88.7h10M55 89.7h10M55 89.9h10M55 90.6h10M55 90.7h10M65 80.3v.5"/>
<path d="M65 80.8v.1M65 82.7v.4M65 81.5v1.2M65 83.1h.1M65 80.9v.6M65 83.4v1.4M65 84.8v.4M65 83.1v.3M65 86.8v.3M65 85.2v1.6M65 88.4v.3M65 87.1v1.3"/>
<path d="M65 88.7v1M65 89.7v.2M65 89.9v.7M65 90.6v.1M65 90.7v.4M70.7 96.6h-.6v3a.79 .79 0 0 0 .6 1.2M70.7 96.6v4.2M70.7 96.6h3.2M70.9 99.1h2.4M70.9 99.1l.1 .2h2.3M70.9 98.7v.4M71.2 97.8h2.2l.3 .8a1.33 1.33 0 0 1-.3 1.5 1.33 1.33 0 0 1-1.4 .3l-.4-.1a.89 .89 0 0 1-.8-.9z"/>
<path d="M71.7 93.9h1M71.7 93.9v2.7M72.7 93.8l-1 .1M72.7 93.8l.2 .1M72.7 93.8v.1M72.7 93.9h.2M72.7 93.9v2.7M72.9 93.9v2.7M73.3 99.1h.4M73.3 99.1v.2M73.3 97.8v1.3M73.7 99.1l-.1 .2h-.3"/>
<path d="M73.7 98.7v.4M73.9 96.6h.6v3a.79 .79 0 0 1-.6 1.2M73.9 96.6v4.2M77.5 86.9h-.9v2h.9M77.5 86.9v2M77.5 86.9h9M77.5 88.9h9M86.5 86.9h1.1v2h-1.1M86.5 86.9v2M95.5 80.5l.8-.1h6.3l1.2 .2h1.8M97 86.3h-1.2v2.5h1.2M97 86.3v2.5"/>
<path d="M97 86.3h5.6M97 88.8h5.6M102.6 86.3h1.2v2.5h-1.2M102.6 86.3v2.5M128.6 89.7v4.6a.7 .7 0 0 0 .4 1.1M128.6 89.7h.4v5.7M128.6 89.7h4.4M129 95.4h3.6M129.5 92.6h2.3M129.6 92.5h2.2M130.1 91.5a.75 .75 0 0 1 .7-.4 .75 .75 0 0 1 .7 .4 2.81 2.81 0 0 1 .7 2.5 1.78 1.78 0 0 1-2.8 0 3.1 3.1 0 0 1 .7-2.5zM130.2 86.2h1.1"/>
<path d="M130.2 86.2v3.5M131.2 86.1l-1 .1M131.2 86.1l.2 .1M131.2 86.1l.1 .1M131.3 86.2h.1M131.3 86.2v3.5M131.4 86.2v3.5M131.8 92.6h.3M131.8 92.5v.1M131.8 92.5h.2M131.8 92.1v.4M133 89.7v5.3l-.1 .3-.3 .1"/>
<path d="M133 89.7h-.4v5.7M146.6 84.9h4.2M216.5 86.3l-.2-.2 1.9 1.1M216.5 86.3l.4 .2M216.5 86.2v.1M219.5 83.3a1.02 1.02 0 0 0 1.5 1M219.6 83.4l1.4 .9M220.4 86h.1M220.6 85.3h.1M221 84.3l.2 .4M221.2 85.9h.1M221.2 85.3h.1"/>
<path d="M221.2 87.1l-.3 .1a2.86 2.86 0 0 1-2.7 0M221.2 86.9l-.1 .2M221.2 85.9v1M236.1 87.1v.2a2.75 2.75 0 0 0 2 2.9M238.7 80.9a5.9 5.9 0 0 1 4.8-2.2 3.4 3.4 0 0 1 2.7 3.9 11.7 11.7 0 0 1-6.8 10.2 3 3 0 0 1-4.2-2.6 11.3 11.3 0 0 1 3.5-9.3zM238.9 81.8a5.4 5.4 0 0 1 4.4-2 2.96 2.96 0 0 1 2.1 3.3 10.4 10.4 0 0 1-5.3 8.5 2.76 2.76 0 0 1-2.9 0 2.76 2.76 0 0 1-1.3-2.6 10.1 10.1 0 0 1 3-7.2zM239.4 82.7a3.6 3.6 0 0 1 3.7-1.2 2.73 2.73 0 0 1 1 3 7.6 7.6 0 0 1-4.2 5.8 2.02 2.02 0 0 1-2.8-2.1 7.7 7.7 0 0 1 2.3-5.5zM239.4 83.7a3 3 0 0 1 2.9-1.4 2.09 2.09 0 0 1 1 2.6 5.6 5.6 0 0 1-3.4 4.4 1.6 1.6 0 0 1-2-1.9 6.2 6.2 0 0 1 1.5-3.7zM239.5 81.4a2.77 2.77 0 0 1 3.6 .1M240.2 82.9a6.2 6.2 0 0 1-2.3 4M241.8 89a5.3 5.3 0 0 1-4.9 2.3M242.4 82.5a2.38 2.38 0 0 1 .6 2.9 5 5 0 0 1-3.6 3.8l-.7-.2"/>
<path d="M246.2 82.5a3.8 3.8 0 0 0-2.1-3.8 4.9 4.9 0 0 0-4.6 1.3 12.3 12.3 0 0 0-4.6 9.9 3.2 3.2 0 0 0 4.6 2.9l1.1-.5M70.7 100.8h3.2"/>
<circle cx="72.3" cy="63.6" r=".69"/>
<circle cx="130.8" cy="63.7" r=".67"/>
</g>
<g font-size="4.7">
<text x="40.1" y="51">8</text>
<text x="55.2" y="51">2</text>
<text x="70.2" y="51">4</text>
<text x="99.6" y="51">9</text>
<text x="130.4" y="51">5</text>
<text x="148.6" y="62.5">1</text>
<text x="13.6" y="89">3</text>
<text x="52.6" y="105.5">4</text>
<text x="80.3" y="105.5">7</text>
<text x="95.4" y="105.5">6</text>
<text x="144.4" y="105.4">5</text>
<text x="66.5" y="118.2">ITEM NO.</text>
<text x="97.3" y="118.2">PART NUMBER</text>
<text x="155.3" y="118.2">Description</text>
<text x="205.3" y="118.2">QTY.</text>
<text x="75.2" y="124.8">1</text>
<text x="89.9" y="124.8">Pinion Shaft</text>
<text x="209.1" y="124.8">1</text>
<text x="75.2" y="130.4">2</text>
<text x="89.9" y="130.4">36T gear, Hard Steel</text>
<text x="209.1" y="130.4">1</text>
<text x="75.2" y="137">3</text>
<text x="89.9" y="137">khk_us-sbs2-1545l</text>
<text x="155.2" y="137">Pinion gear</text>
<text x="209.1" y="137">1</text>
<text x="75.2" y="143.8">4</text>
<text x="89.9" y="143.8">8 mm collar</text>
<text x="144.5" y="143.8">8 ID Two piece collar</text>
<text x="209.1" y="143.8">1</text>
<text x="75.2" y="150.6">5</text>
<text x="89.9" y="150.6">10 mm collar</text>
<text x="143.2" y="150.6">10 ID Two piece collar</text>
<text x="209.1" y="150.6">1</text>
<text x="75.2" y="157.1">6</text>
<text x="89.9" y="157.1">Key 16 mm (5x5)</text>
<text x="209.1" y="157.1">1</text>
<text x="75.2" y="163.6">7</text>
<text x="89.9" y="163.6">Key 22mm (4x4)</text>
<text x="209.1" y="163.6">1</text>
<text x="75.2" y="171.5">8</text>
<text x="89.9" y="169.2">ISO 15 RBB - 1015 -</text>
<text x="89.9" y="173.7">12,SI,NC,12_68</text>
<text x="153" y="171.5">15 ID bearing</text>
<text x="209.1" y="171.5">2</text>
<text x="75.2" y="179.3">9</text>
<text x="89.9" y="179.3">Pinion Small Sleeve</text>
<text x="144.1" y="179.3">15 ID, 20 OD, L= 1mm</text>
<text x="209.1" y="179.3">1</text>
</g>
<g font-size="3.2">
<text x="147.9" y="187.7">NAME</text>
<text x="211.8" y="188.4">TITLE</text>
<text x="148.2" y="193.1">DATE</text>
<text x="211.6" y="193.6">SCALE</text>
<text x="147.9" y="198.3">PROGRAMME</text>
<text x="211.6" y="201.7">PROJECTION</text>
<text x="148.4" y="204.1">EMAIL</text>
</g>
<g font-size="2.5" fill="#808080">
<text x="108.6" y="191.8">MECHANICAL, AEROSPACE &amp;</text>
<text x="119" y="189.3">SCHOOL OF</text>
<text x="105.2" y="196.7">THE UNIVERSITY OF MANCHESTER</text>
<text x="113.9" y="194.2">CIVIL ENGINEERING</text>
<text x="116.9" y="199.2">OXFORD ROAD</text>
<text x="117.4" y="201.6">MANCHESTER</text>
<text x="121.1" y="204.1">M13 9PL</text>
</g>
</svg>
